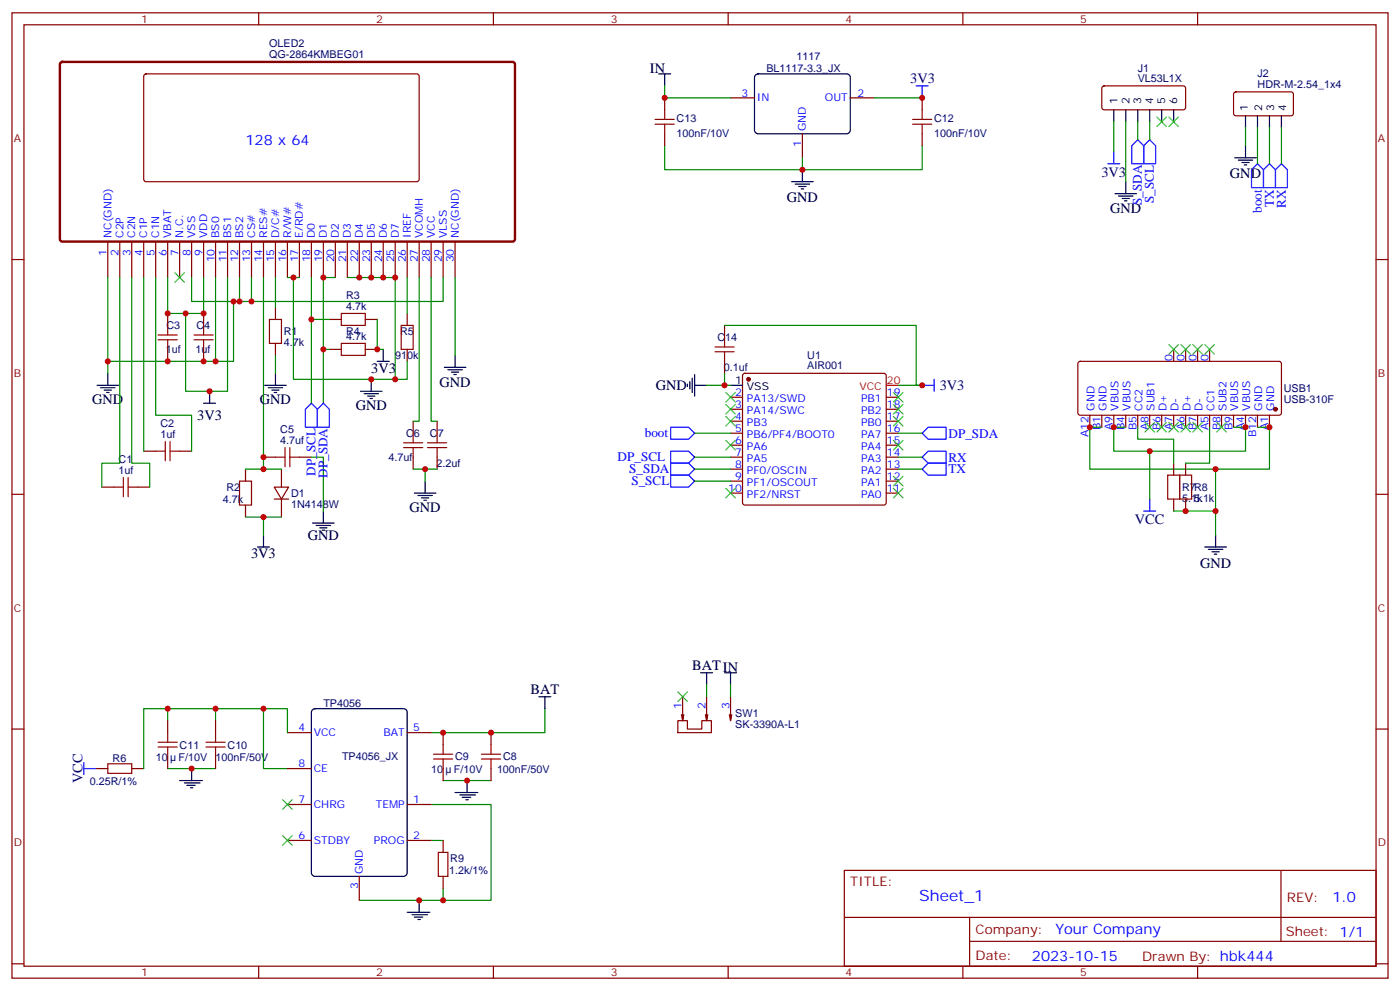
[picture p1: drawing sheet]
<svg xmlns="http://www.w3.org/2000/svg" width="412mm" height="292mm" viewBox="0 0 412 292" stroke-linecap="round" stroke-linejoin="round" font-family="sans-serif">
<g fill="none" stroke="#870000" stroke-width=".35">
<path d="M3.5 3.8h405.4v284.3h-405.4zM7.1 7.3h398.2v277.3h-398.2zM76.2 3.8v3.5M145.3 3.8v3.5M214.5 3.8v3.5M283.6 3.8v3.5M352.8 3.8v3.5M42.6 22l.4-.2h80l.5 .7-.1 30.6-.6 .4h-80l-.5-.7v-30.3zM195.8 28.8v3.5M195.8 39.4v3.5M215.2 28.8h7M236.4 39.4v7.1"/>
<path d="M250.5 28.8h7M271.6 28.8v3.5M271.6 39.4v3.5M324.8 25.5l.5-.2h23.5l.4 .7v5.9l-.7 .4h-23.5l-.4-.7v-5.6zM363.6 27.3l.5-.2h16.5l.4 .7-.1 5.9-.6 .4-16.5-.1-.4-.6v-5.6zM3.5 76.4h3.6M31.7 71.2v10.5M35.3 71.2v10.5M38.8 71.2v10.5M42.3 71.2v10.5M45.9 71.2v10.5M49.4 71.2v10.5"/>
<path d="M52.9 71.2v10.5M56.4 71.2v10.5M60 71.2v10.5M63.5 71.2v10.5M67 71.2v10.5M70.6 71.2v10.5M74.1 71.2v10.5M77.6 71.2v10.5M81.1 71.2v10.5M84.7 71.2v10.5M88.2 71.2v10.5M91.7 71.2v10.5"/>
<path d="M95.2 71.2v10.5M98.8 71.2v10.5M102.3 71.2v10.5M105.8 71.2v10.5M109.4 71.2v10.5M112.9 71.2v10.5M116.4 71.2v10.5M119.9 71.2v10.5M123.5 71.2v10.5M127 71.2v10.5M130.5 71.2v10.5M134.1 71.2v10.5"/>
<path d="M405.3 76.4h3.6M49.4 92.3v3.5M60 92.3v3.5M81.1 90.6v3.5M97 94.1h3.5M107.6 94.1h3.5M119.9 92.3v3.5M213.4 95.8v3.6M49.4 102.9v3.5M60 102.9v3.5M81.1 101.1v3.6M97 102.9h3.5"/>
<path d="M107.6 102.9h3.5M119.9 102.9v3.5M213.4 106.4v3.6M215.2 117h3.5M219 110.2l.4-.2h40.9l.5 .2 .3 .5v37.4l-.3 .5-.5 .2h-40.9l-.5-.3-.2-.4v-37.4zM261.1 117h3.5M317.7 106.6l.5-.2 58.8 .1 .5 .6-.1 14.8-.6 .4-58.9-.1-.4-.6v-14.5zM345.7 102.9v3.5M349.2 102.9v3.5M352.8 102.9v3.5M356.3 102.9v3.5M42.3 132.9h3.6"/>
<path d="M52.9 132.9h3.5M72.3 138.2v3.5M77.6 134.7h3.5M82.9 138.2v5.3M88.2 134.7h3.5M121.7 124.1v3.5M121.7 134.7v3.5M128.8 124.1v3.5M128.8 134.7v3.5M215.2 134.7h3.5M215.2 120.5h3.5M215.2 124.1h3.5"/>
<path d="M215.2 127.6h3.5M215.2 131.1h3.5M215.2 138.2h3.5M261.1 134.7h3.5M261.1 120.5h3.5M261.1 124.1h3.5M261.1 127.6h3.5M261.1 131.1h3.5M261.1 138.2h3.5M321 122.3v3.5M324.6 122.3v3.5M328.1 122.3v3.5"/>
<path d="M331.6 122.3v3.5M335.1 122.3v3.5M338.7 122.3v3.5M342.2 122.3v3.5M345.7 122.3v3.5M345.7 136.4v3.5M349.2 122.3v3.5M349.2 136.4v3.5M352.8 122.3v3.5M356.3 122.3v3.5M359.8 122.3v3.5M363.4 122.3v3.5"/>
<path d="M366.9 122.3v3.5M370.4 122.3v3.5M373.9 122.3v3.5M3.5 145.6h3.6M30 143.5h3.5M40.6 143.5h3.5M72.3 148.8v3.5M80.8 143.5h4.2l-2.1 3.5zM80.8 147h4.2M82.9 147v5.3M215.2 141.7h3.5M215.2 145.2h3.5"/>
<path d="M261.1 141.7h3.5M261.1 145.2h3.5M345.7 147v3.5M349.2 147v3.5M405.3 145.6h3.6M3.5 214.7h3.6M49.4 212.3v3.5M63.5 212.3v3.5M84.7 215.8h7M119.9 215.8h7.1M130.5 215.8v3.5M144.6 215.8v3.5"/>
<path d="M199.7 212.3h2.8v2.4h4.2v-2.4h2.8v3.5h-9.8zM200.7 210.5l.4 1.8M201.1 205.2v7.1l.3-1.8M207.8 210.5l.3 1.8M208.1 205.2v7.1l.4-1.8M214.8 210.5l.4 1.8M215.2 205.2v7.1l.3-1.8M405.3 214.7h3.6M28.2 226.4h3.5M38.8 226.4h3.5M49.4 222.8v3.6M63.5 222.8v3.6"/>
<path d="M84.7 226.4h7M84.7 237h7M119.9 237h7.1M130.5 226.4v3.5M144.6 226.4v3.5M84.7 247.5h7M105.8 258.1v7.1M119.9 247.5h7.1M130.5 247.5v3.6M130.5 258.1v3.6M248.7 256.4h156.6v28.2h-156.6zM377.3 256.4v20.9"/>
<path d="M248.7 270.2h156.5M285.6 277.3h119.6M285.6 270.2v14.1M3.5 283.9h3.6M76.2 284.6v3.5M145.3 284.6v3.5M214.5 284.6v3.5M283.6 284.6v3.5M352.8 284.6v3.5M405.3 283.9h3.6"/>
</g>
<path d="M17.9 18.4l.4-.2 133 .1 .4 .6-.1 51.8-.6 .5-132.9-.1-.5-.7v-51.5z" fill="none" stroke="#870000" stroke-width=".71"/>
<g fill="none" stroke="#000" stroke-width=".35">
<path d="M194 21.8h3.6M195.8 21.8v3.5M222.5 22.2l.8-.4h26.1l.6 .2 .5 .8v15.5l-.3 .7-.8 .4h-26.1l-.6-.2-.5-.9v-15.5zM328.1 32.3v3.6M331.6 32.3v3.6M335.1 32.3v3.6M338.7 32.3v3.6M342.2 32.3v3.6M345.7 32.3v3.6M366.9 34.1v3.5M370.4 34.1v3.5M373.9 34.1v3.5"/>
<path d="M377.5 34.1v3.5M233.2 53.5h6.3M234.2 54.2h4.3M235.3 54.9h2.1M236 55.6h.7M236.4 50v3.5M328.4 57h6.4M329.5 57.7h4.2M330.6 58.5h2.1M331.3 59.2h.7M331.6 53.5v3.5M363.7 46.5h6.4"/>
<path d="M364.8 47.2h4.2M365.8 47.9h2.1M366.5 48.6h.7M366.9 42.9v3.6M28.6 113.5h6.3M29.6 114.2h4.3M30.7 114.9h2.1M31.4 115.6h.7M31.7 110v3.5M60 118.8h3.5M61.7 115.3v3.5M78 113.5h6.3"/>
<path d="M79 114.2h4.3M80.1 114.9h2.1M80.8 115.6h.7M81.1 110v3.5M106.2 115.3h6.3M107.2 116h4.3M108.3 116.7h2.1M109 117.4h.7M109.4 111.7v3.6M111.1 106.4h3.6M112.9 102.9v3.5M130.9 108.2h6.3"/>
<path d="M131.9 108.9h4.3M133 109.6h2.1M133.7 110.3h.7M134.1 104.7v3.5M202.5 113.1v.7M203.2 112.4v2.1M203.9 111.4v4.2M204.6 113.5h3.5M204.6 110.3v6.4M215.2 113.5h3.5M77.6 157.6v3.5M92.1 154.1h6.3"/>
<path d="M93.1 154.8h4.3M94.2 155.5h2.1M94.9 156.2h.7M95.2 150.5v3.6M122.1 145.2h6.3M123.1 145.9h4.3M124.2 146.6h2.1M124.9 147.4h.7M125.2 141.7v3.5M358.1 157.6v3.5M75.8 161.1h3.6M354.9 161.1h6.3"/>
<path d="M356 161.8h4.2M357 162.5h2.1M357.7 163.2h.7M206.4 198.2h3.5M208.1 198.2v3.5M213.4 198.2h3.6M215.2 198.2v3.5M92 209.2l.8-.5h26.1l.8 .5 .2 .6v47.3l-.4 .8-.6 .2h-26.1l-.9-.5-.2-.5v-47.3zM158.7 205.2h3.6M160.5 205.2v3.5M52.9 229.9h6.7M54.3 230.6h4.6"/>
<path d="M55 231.3h2.5M56.1 232h.7M56.4 226.4v3.5M134.1 233.4h6.7M135.5 234.1h4.6M136.2 234.8h2.4M137.2 235.5h.7M137.6 229.9v3.5M119.9 268.7h6.7M121.4 269.4h4.5M122.1 270.1h2.4M123.1 270.8h.7"/>
<path d="M123.5 265.2v3.5"/>
</g>
<g fill="none" stroke="#008700" stroke-width=".35">
<path d="M195.8 25.3v3.5h19.4M257.5 28.8h14.1M328.1 35.9v8.8M331.6 35.9v17.6M335.1 35.9v5.3M338.7 35.9v5.3M366.9 37.6v5.3M370.4 37.6v10.6M373.9 37.6v10.6M377.5 37.6v10.6M195.8 42.9v7.1h40.6M236.4 46.5v3.5"/>
<path d="M271.6 42.9v7.1h-35.2M31.7 81.7v28.3M35.3 81.7v54.7h-5.3v7.1M38.8 81.7v54.7h5.3v7.1M42.3 81.7v51.2M45.9 81.7v40.6h10.5v10.6M49.4 81.7v10.6h10.6v-10.6M56.4 81.7v7.1h74.1v-7.1M63.5 81.7v24.7M67 81.7v33.6h-12.3v-23M68.8 88.8v17.6h-37.1M70.6 81.7v7.1"/>
<path d="M74.1 81.7v7.1M77.6 81.7v56.5h-5.3M81.1 81.7v8.9M84.7 81.7h3.5M86.4 81.7v30h30v-30h-14.1M91.7 81.7v37.1M91.7 94.1h5.3M98.8 81.7h-3.6v37.1M111.1 94.1v8.8h1.8M119.9 81.7v10.6M123.5 81.7v42.4h-1.8M127 81.7v42.4h1.8"/>
<path d="M134.1 81.7v23M213.4 95.8h56.5v17.7h1.7h-7M81.1 104.7v5.3M95.2 102.9h1.8M119.9 106.4v5.3h-3.5M208.1 113.5h5.3M213.4 110v3.5h1.8M77.6 138.2h5.3M91.7 134.7h3.5v15.8M121.7 138.2h7.1M125.2 138.2v3.5M204.6 138.2h10.6"/>
<path d="M204.6 127.6h10.6M204.6 134.7h10.6M264.6 138.2h7M264.6 127.6h7M264.6 134.7h7M324.6 125.8h-3.6v12.4h52.9v-12.4h-3.5M331.6 125.8h-3.5v7.1h38.8v-7.1h-3.5M335.1 125.8v3.6h10.6v7M338.7 132.9v14.1M356.3 125.8v10.6h-7.1M358.1 138.2v19.4M72.3 152.3h10.6"/>
<path d="M77.6 152.3v5.3M204.6 141.7h10.6M345.7 150.5h12.4M49.4 212.3v-3.6h-7.1v17.7M49.4 208.7h14.1v3.6M63.5 208.7h14.1v17.7h7.1M77.6 208.7h7.1v7.1M160.5 208.7v7.1h-33.5M208.1 201.7v3.5M215.2 201.7v3.5M49.4 226.4h14.1M127 237h17.6v28.2h-38.8"/>
<path d="M130.5 229.9h14.1M127 247.5h3.5M130.5 261.7v3.5"/>
</g>
<g fill="none" stroke="#a10000" stroke-width=".35">
<path d="M193 36.6h5.6M193 35.2h5.6M195.8 32.3v2.9M195.8 36.6v2.8M268.8 36.6h5.7M268.8 35.2h5.7M271.6 32.3v2.9M271.6 36.6v2.8M46.6 98.7h5.6M49.4 95.8v2.9M57.1 98.7h5.7M60 95.8v2.9"/>
<path d="M79.4 94.1h3.5v7h-3.5zM100.5 92.3h7.1v3.5h-7.1zM118.2 95.8h3.5v7.1h-3.5zM213.4 99.4v2.8M46.6 100.1h5.6M49.4 100.1v2.8M57.1 100.1h5.7M60 100.1v2.8M100.5 101.1h7.1v3.6h-7.1zM210.6 103.6h5.7M210.6 102.2h5.7M213.4 103.6v2.8"/>
<path d="M45.9 132.9h2.8M48.7 130.1v5.6M50.1 132.9h2.8M50.1 130.1v5.6M81.1 134.7h2.9M84 131.8v5.7M85.4 134.7h2.8M85.4 131.8v5.7M118.9 131.8h5.6M118.9 130.4h5.6M121.7 127.6v2.8M121.7 131.8v2.9"/>
<path d="M125.9 131.8h5.7M125.9 130.4h5.7M128.8 127.6v2.8M128.8 131.8v2.9M344 139.9h3.5v7.1h-3.5zM347.5 139.9h3.5v7.1h-3.5zM33.5 143.5h2.8M36.3 140.7v5.6M37.7 143.5h2.9M37.7 140.7v5.6M70.6 141.7h3.5v7.1h-3.5zM46.6 218.6h5.6"/>
<path d="M49.4 215.8v2.8M60.7 218.6h5.6M63.5 215.8v2.8M130.5 219.3v2.8M144.6 219.3v2.8M31.7 225h7.1v2.8h-7.1zM46.6 220h5.6M49.4 220v2.8M60.7 220h5.6M63.5 220v2.8M127.7 223.6h5.6M127.7 222.1h5.6"/>
<path d="M130.5 223.6v2.8M141.8 223.6h5.7M141.8 222.1h5.7M144.6 223.6v2.8M129.1 251.1h2.8v7h-2.8z"/>
</g>
<g fill="none" stroke="#3c3" stroke-width=".35">
<path d="M340.8 34.5l2.8 2.8M343.6 34.5l-2.8 2.8M344.3 34.5l2.8 2.8M347.1 34.5l-2.8 2.8M51.5 80.3l2.8 2.8M54.3 80.3l-2.8 2.8M213.8 115.6l2.8 2.8M213.8 119.1l2.8 2.9M216.6 115.6l-2.8 2.8M216.6 119.1l-2.8 2.9M263.2 115.6l2.8 2.8M263.2 119.1l2.8 2.9"/>
<path d="M266 115.6l-2.8 2.8M266 119.1l-2.8 2.9M344.3 101.5l2.8 2.8M347.1 101.5l-2.8 2.8M347.8 101.5l2.9 2.8M350.7 101.5l-2.9 2.8M351.4 101.5l2.8 2.8M354.2 101.5l-2.8 2.8M354.9 101.5l2.8 2.8M357.7 101.5l-2.8 2.8M213.8 122.7l2.8 2.8M213.8 129.7l2.8 2.8"/>
<path d="M216.6 122.7l-2.8 2.8M216.6 129.7l-2.8 2.8M263.2 122.7l2.8 2.8M263.2 129.7l2.8 2.8M266 122.7l-2.8 2.8M266 129.7l-2.8 2.8M337.3 124.4l2.8 2.8M340.1 124.4l-2.8 2.8M340.8 124.4l2.8 2.8M343.6 124.4l-2.8 2.8M344.3 124.4l2.8 2.8M347.1 124.4l-2.8 2.8"/>
<path d="M347.8 124.4l2.9 2.8M350.7 124.4l-2.9 2.8M351.4 124.4l2.8 2.8M354.2 124.4l-2.8 2.8M358.4 124.4l2.8 2.8M361.2 124.4l-2.8 2.8M213.8 143.8l2.8 2.8M216.6 143.8l-2.8 2.8M263.2 140.3l2.8 2.8M263.2 143.8l2.8 2.8M266 140.3l-2.8 2.8M266 143.8l-2.8 2.8"/>
<path d="M199.7 203.8l2.8 2.8M202.5 203.8l-2.8 2.8M83.3 235.5l2.8 2.9M86.1 235.5l-2.8 2.9M83.3 246.1l2.8 2.9M86.1 246.1l-2.8 2.9"/>
</g>
<g fill="none" stroke="#00f" stroke-width=".35">
<path d="M269.9 25.3h3.5M271.6 25.3v3.5M326.3 48.2h3.5M328.1 44.7v3.5M335.1 41.2l1.8 1.7v5.3h-3.5v-5.3zM338.7 41.2l1.7 1.7v5.3h-3.5v-5.3zM370.4 48.2l1.8 1.8v5.3h-3.5v-5.3zM373.9 48.2l1.8 1.8v5.3h-3.5v-5.3zM377.5 48.2l1.7 1.8v5.3h-3.5v-5.3zM91.7 118.8l1.8 1.7v5.3h-3.5v-5.3zM95.2 118.8l1.8 1.7v5.3h-3.5v-5.3zM271.6 113.5h3.6"/>
<path d="M275.2 111.7v3.6M197.6 125.8h5.2l1.8 1.8-1.8 1.8h-5.2zM197.6 139.9h5.2l1.8 1.8-1.8 1.8h-5.2zM197.6 136.4h5.2l1.8 1.8-1.8 1.7h-5.2zM197.6 132.9h5.2l1.8 1.8-1.8 1.7h-5.2zM271.6 134.7l1.8-1.8h5.3v3.5h-5.3zM271.6 138.2l1.8-1.8h5.3v3.5h-5.3zM271.6 127.6l1.8-1.8h5.3v3.6h-5.3zM336.9 150.5h3.5M338.7 147v3.5M24.7 226.4h3.5M24.7 224.6v3.5"/>
</g>
<g fill="#870000" stroke="#870000" stroke-width=".35">
<circle cx="220.5" cy="111.7" r=".53"/>
<circle cx="375.7" cy="120.5" r=".53"/>
</g>
<path d="M261.1 113.5h3.5" fill="none" stroke="#f00" stroke-width=".35"/>
<g fill="#c00">
<circle cx="105.8" cy="81.7" r=".88"/>
<circle cx="109.4" cy="81.7" r=".88"/>
<circle cx="112.9" cy="81.7" r=".88"/>
<circle cx="68.8" cy="88.8" r=".88"/>
<circle cx="60" cy="106.4" r=".88"/>
<circle cx="60" cy="92.3" r=".88"/>
<circle cx="49.4" cy="92.3" r=".88"/>
<circle cx="54.7" cy="92.3" r=".88"/>
<circle cx="31.8" cy="106.4" r=".88"/>
<circle cx="49.4" cy="106.4" r=".88"/>
<circle cx="63.5" cy="106.4" r=".88"/>
<circle cx="70.6" cy="88.8" r=".88"/>
<circle cx="74.1" cy="88.8" r=".88"/>
<circle cx="77.6" cy="138.2" r=".88"/>
<circle cx="77.6" cy="152.3" r=".88"/>
<circle cx="86.4" cy="81.7" r=".88"/>
<circle cx="95.3" cy="81.7" r=".88"/>
<circle cx="77.6" cy="134.7" r=".88"/>
<circle cx="109.4" cy="111.7" r=".88"/>
<circle cx="116.4" cy="81.7" r=".88"/>
<circle cx="111.1" cy="102.9" r=".88"/>
<circle cx="91.7" cy="94.1" r=".88"/>
<circle cx="95.3" cy="102.9" r=".88"/>
<circle cx="116.4" cy="111.7" r=".88"/>
<circle cx="125.2" cy="138.2" r=".88"/>
<circle cx="130.5" cy="215.8" r=".88"/>
<circle cx="123.5" cy="265.2" r=".88"/>
<circle cx="137.6" cy="229.9" r=".88"/>
<circle cx="144.6" cy="215.8" r=".88"/>
<circle cx="56.4" cy="226.4" r=".88"/>
<circle cx="130.5" cy="265.2" r=".88"/>
<circle cx="49.4" cy="208.7" r=".88"/>
<circle cx="63.5" cy="208.7" r=".88"/>
<circle cx="77.6" cy="208.7" r=".88"/>
<circle cx="271.6" cy="28.8" r=".88"/>
<circle cx="195.8" cy="28.8" r=".88"/>
<circle cx="213.4" cy="113.5" r=".88"/>
<circle cx="271.6" cy="113.5" r=".88"/>
<circle cx="373.9" cy="125.8" r=".88"/>
<circle cx="321" cy="125.8" r=".88"/>
<circle cx="328.1" cy="125.8" r=".88"/>
<circle cx="366.9" cy="125.8" r=".88"/>
<circle cx="338.7" cy="132.9" r=".88"/>
<circle cx="358.1" cy="138.2" r=".88"/>
<circle cx="358.1" cy="150.5" r=".88"/>
<circle cx="349.3" cy="150.5" r=".88"/>
<circle cx="236.4" cy="50" r=".88"/>
<circle cx="61.7" cy="115.3" r=".88"/>
</g>
<text font-size="4.6" fill="#00f" x="270.8" y="265.4">Sheet_1</text>
<g font-size="4.2">
<text x="191.4" y="21.5">IN</text>
<text x="362.3" y="52.6">GND</text>
<text x="231.8" y="59.6">GND</text>
<text x="327" y="62.7">GND</text>
<text x="109.4" y="110">3V3</text>
<text x="129.5" y="113.8">GND</text>
<text x="27.2" y="119.1">GND</text>
<text x="76.6" y="119.1">GND</text>
<text x="193.1" y="114.9">GND</text>
<text x="58.1" y="123.7">3V3</text>
<text x="104.8" y="120.9">GND</text>
<text x="120.6" y="150.9">GND</text>
<text x="90.7" y="159">GND</text>
<text x="74" y="164.3">3V3</text>
<text x="353.5" y="167.2">GND</text>
<text x="203.9" y="197.4">BATIN</text>
<text x="156.3" y="204.5">BAT</text>
</g>
<g font-size="4.2" fill="#000080">
<text x="268.1" y="24.6">3V3</text>
<text x="324.4" y="52.2">3V3</text>
<text x="276.8" y="114.9">3V3</text>
<text x="334.3" y="154.4">VCC</text>
<text x="24.3" y="230.7" transform="rotate(-90 24.3 230.7)">VCC</text>
</g>
<g font-size="4.2" fill="#00f">
<text x="72.3" y="42.6">128 x 64</text>
<text x="392.5" y="265.6">1.0</text>
<text x="310.9" y="275.2">Your Company</text>
<text x="304" y="283">2023-10-15</text>
</g>
<g font-size="3.9" fill="#00f">
<text x="339.9" y="59.8" transform="rotate(-90 339.9 59.8)">S_SCL</text>
<text x="336.4" y="60.4" transform="rotate(-90 336.4 60.4)">S_SDA</text>
<text x="371.7" y="62.7" transform="rotate(-90 371.7 62.7)">boot</text>
<text x="375.2" y="61" transform="rotate(-90 375.2 61)">TX</text>
<text x="378.7" y="61.2" transform="rotate(-90 378.7 61.2)">RX</text>
<text x="189.9" y="128.9">boot</text>
<text x="279.4" y="128.9">DP_SDA</text>
<text x="181.9" y="135.9">DP_SCL</text>
<text x="279.4" y="135.9">RX</text>
<text x="93" y="140.1" transform="rotate(-90 93 140.1)">DP_SCL</text>
<text x="96.5" y="140.8" transform="rotate(-90 96.5 140.8)">DP_SDA</text>
<text x="185.3" y="139.4">S_SDA</text>
<text x="186" y="143">S_SCL</text>
<text x="279.4" y="139.5">TX</text>
</g>
<g font-size="3.9" fill="#800">
<text x="250.5" y="260.9">TITLE:</text>
<text x="379.1" y="265.6">REV:</text>
<text x="287.4" y="275.1">Company:</text>
<text x="378.7" y="275.8">Sheet: 1/1</text>
<text x="287.4" y="282.8">Date:</text>
<text x="336.4" y="282.9">Drawn By: hbk444</text>
</g>
<g font-size="3.2" fill="#800">
<text x="41.6" y="6.8">1</text>
<text x="110.8" y="6.8">2</text>
<text x="179.9" y="6.8">3</text>
<text x="249.1" y="6.8">4</text>
<text x="318.2" y="6.8">5</text>
<text x="4.1" y="41.9">A</text>
<text x="405.9" y="41.9">A</text>
<text x="4.1" y="111">B</text>
<text x="405.9" y="111">B</text>
<text x="4.1" y="180.2">C</text>
<text x="405.9" y="180.2">C</text>
<text x="4.1" y="249.3">D</text>
<text x="405.9" y="249.3">D</text>
<text x="41.6" y="287.6">1</text>
<text x="110.8" y="287.6">2</text>
<text x="179.9" y="287.6">3</text>
<text x="249.1" y="287.6">4</text>
<text x="318.2" y="287.6">5</text>
</g>
<g font-size="3.2" fill="#000080">
<text x="79.3" y="17.2">QG-2864KMBEG01</text>
<text x="79.3" y="14">OLED2</text>
<text x="234.6" y="17.7">1117</text>
<text x="225.8" y="21.2">BL1117-3.3_JX</text>
<text x="335.2" y="21.1">J1</text>
<text x="370.4" y="22.8">J2</text>
<text x="335.2" y="24.2">VL53L1X</text>
<text x="370.4" y="26">HDR-M-2.54_1x4</text>
<text x="199.3" y="40.3">100nF/10V</text>
<text x="199.3" y="36.1">C13</text>
<text x="275.2" y="40.3">100nF/10V</text>
<text x="275.2" y="36.1">C12</text>
<text x="102" y="88.1">R3</text>
<text x="102" y="91.3">4.7k</text>
<text x="49" y="97">C3</text>
<text x="57.9" y="97">C4</text>
<text x="83.6" y="101.9">4.7k</text>
<text x="83.6" y="98.8">R1</text>
<text x="102" y="100.1">4.7k</text>
<text x="102" y="98.7">R4</text>
<text x="117.8" y="98.7">R5</text>
<text x="211.3" y="100.5">C14</text>
<text x="48.8" y="104.1">1uf</text>
<text x="57.6" y="104">1uf</text>
<text x="116.4" y="105.8">910k</text>
<text x="237.8" y="105.6">U1</text>
<text x="213.2" y="109.3">0.1uf</text>
<text x="237.8" y="108.8">AIR001</text>
<text x="378.2" y="118.7">USB-310F</text>
<text x="378.2" y="115.5">USB1</text>
<text x="47.3" y="125.8">C2</text>
<text x="47.3" y="129">1uf</text>
<text x="82.6" y="130.8">4.7uf</text>
<text x="82.6" y="127.6">C5</text>
<text x="119.6" y="128.7">C6</text>
<text x="126.7" y="128.7">C7</text>
<text x="34.9" y="136.4">C1</text>
<text x="114.5" y="135.8">4.7uf</text>
<text x="128.6" y="137.6">2.2uf</text>
<text x="34.9" y="139.6">1uf</text>
<text x="65.7" y="148.1">4.7k</text>
<text x="66.7" y="144.6">R2</text>
<text x="85.7" y="149.5">1N4148W</text>
<text x="85.7" y="146.4">D1</text>
<text x="348.2" y="147.8">5.1k</text>
<text x="348.2" y="144.6">R7R8</text>
<text x="351.7" y="147.8">5.1k</text>
<text x="95.3" y="208.2">TP4056</text>
<text x="216.6" y="214.5">SK-3390A-L1</text>
<text x="216.6" y="211.3">SW1</text>
<text x="52.9" y="220.5">C11</text>
<text x="67" y="220.5">C10</text>
<text x="33.2" y="224.3">R6</text>
<text x="45.9" y="224.1">10</text>
<text x="52.6" y="224.1">F/10V</text>
<text x="63.5" y="224.1">100nF/50V</text>
<text x="100.7" y="224">TP4056_JX</text>
<text x="127" y="227.6">10</text>
<text x="133.7" y="227.6">F/10V</text>
<text x="134.1" y="224">C9</text>
<text x="146.4" y="227.6">100nF/50V</text>
<text x="148.2" y="224">C8</text>
<text x="26.5" y="231.2">0.25R/1%</text>
<text x="132.3" y="257.5">1.2k/1%</text>
<text x="132.6" y="254">R9</text>
</g>
<g font-size="3.2" fill="#00f">
<text x="218.5" y="28.5">3</text>
<text x="223" y="29.9">IN</text>
<text x="243" y="29.9">OUT</text>
<text x="252.6" y="28.5">2</text>
<text x="237.4" y="38.7" transform="rotate(-90 237.4 38.7)">GND</text>
<text x="236" y="43.2" transform="rotate(-90 236 43.2)">1</text>
<text x="32.8" y="70.1" transform="rotate(-90 32.8 70.1)">NC(GND)</text>
<text x="36.3" y="70.1" transform="rotate(-90 36.3 70.1)">C2P</text>
<text x="39.9" y="70.1" transform="rotate(-90 39.9 70.1)">C2N</text>
<text x="43.4" y="70.1" transform="rotate(-90 43.4 70.1)">C1P</text>
<text x="46.9" y="70.1" transform="rotate(-90 46.9 70.1)">C1N</text>
<text x="50.4" y="70.1" transform="rotate(-90 50.4 70.1)">VBAT</text>
<text x="54" y="70.1" transform="rotate(-90 54 70.1)">N.C.</text>
<text x="57.5" y="70.1" transform="rotate(-90 57.5 70.1)">VSS</text>
<text x="61" y="70.1" transform="rotate(-90 61 70.1)">VDD</text>
<text x="64.6" y="70.1" transform="rotate(-90 64.6 70.1)">BS0</text>
<text x="68.1" y="70.1" transform="rotate(-90 68.1 70.1)">BS1</text>
<text x="71.6" y="70.1" transform="rotate(-90 71.6 70.1)">BS2</text>
<text x="75.1" y="70.1" transform="rotate(-90 75.1 70.1)">CS#</text>
<text x="78.7" y="70.1" transform="rotate(-90 78.7 70.1)">RES#</text>
<text x="82.2" y="70.1" transform="rotate(-90 82.2 70.1)">D/C#</text>
<text x="85.7" y="70.1" transform="rotate(-90 85.7 70.1)">R/W#</text>
<text x="89.3" y="70.1" transform="rotate(-90 89.3 70.1)">E/RD#</text>
<text x="92.8" y="70.1" transform="rotate(-90 92.8 70.1)">D0</text>
<text x="96.3" y="70.1" transform="rotate(-90 96.3 70.1)">D1</text>
<text x="99.8" y="70.1" transform="rotate(-90 99.8 70.1)">D2</text>
<text x="103.4" y="70.1" transform="rotate(-90 103.4 70.1)">D3</text>
<text x="106.9" y="70.1" transform="rotate(-90 106.9 70.1)">D4</text>
<text x="110.4" y="70.1" transform="rotate(-90 110.4 70.1)">D5</text>
<text x="113.9" y="70.1" transform="rotate(-90 113.9 70.1)">D6</text>
<text x="117.5" y="70.1" transform="rotate(-90 117.5 70.1)">D7</text>
<text x="121" y="70.1" transform="rotate(-90 121 70.1)">IREF</text>
<text x="124.5" y="70.1" transform="rotate(-90 124.5 70.1)">VCOMH</text>
<text x="128.1" y="70.1" transform="rotate(-90 128.1 70.1)">VCC</text>
<text x="131.6" y="70.1" transform="rotate(-90 131.6 70.1)">VLSS</text>
<text x="135.1" y="70.1" transform="rotate(-90 135.1 70.1)">NC(GND)</text>
<text x="31.4" y="75.3" transform="rotate(-90 31.4 75.3)">1</text>
<text x="34.9" y="75.3" transform="rotate(-90 34.9 75.3)">2</text>
<text x="38.5" y="75.3" transform="rotate(-90 38.5 75.3)">3</text>
<text x="42" y="75.3" transform="rotate(-90 42 75.3)">4</text>
<text x="45.5" y="75.3" transform="rotate(-90 45.5 75.3)">5</text>
<text x="49" y="75.3" transform="rotate(-90 49 75.3)">6</text>
<text x="52.6" y="75.3" transform="rotate(-90 52.6 75.3)">7</text>
<text x="56.1" y="75.3" transform="rotate(-90 56.1 75.3)">8</text>
<text x="59.6" y="75.3" transform="rotate(-90 59.6 75.3)">9</text>
<text x="63.1" y="77.3" transform="rotate(-90 63.1 77.3)">10</text>
<text x="66.7" y="77.3" transform="rotate(-90 66.7 77.3)">11</text>
<text x="70.2" y="77.3" transform="rotate(-90 70.2 77.3)">12</text>
<text x="73.7" y="77.3" transform="rotate(-90 73.7 77.3)">13</text>
<text x="77.3" y="77.3" transform="rotate(-90 77.3 77.3)">14</text>
<text x="80.8" y="77.3" transform="rotate(-90 80.8 77.3)">15</text>
<text x="84.3" y="77.3" transform="rotate(-90 84.3 77.3)">16</text>
<text x="87.8" y="77.3" transform="rotate(-90 87.8 77.3)">17</text>
<text x="91.4" y="77.3" transform="rotate(-90 91.4 77.3)">18</text>
<text x="94.9" y="77.3" transform="rotate(-90 94.9 77.3)">19</text>
<text x="98.4" y="77.3" transform="rotate(-90 98.4 77.3)">20</text>
<text x="102" y="77.3" transform="rotate(-90 102 77.3)">21</text>
<text x="105.5" y="77.3" transform="rotate(-90 105.5 77.3)">22</text>
<text x="109" y="77.3" transform="rotate(-90 109 77.3)">23</text>
<text x="112.5" y="77.3" transform="rotate(-90 112.5 77.3)">24</text>
<text x="116.1" y="77.3" transform="rotate(-90 116.1 77.3)">25</text>
<text x="119.6" y="77.3" transform="rotate(-90 119.6 77.3)">26</text>
<text x="123.1" y="77.3" transform="rotate(-90 123.1 77.3)">27</text>
<text x="126.6" y="77.3" transform="rotate(-90 126.6 77.3)">28</text>
<text x="130.2" y="77.3" transform="rotate(-90 130.2 77.3)">29</text>
<text x="133.7" y="77.3" transform="rotate(-90 133.7 77.3)">30</text>
<text x="345.4" y="106.3" transform="rotate(-90 345.4 106.3)">0</text>
<text x="348.9" y="106.3" transform="rotate(-90 348.9 106.3)">0</text>
<text x="352.4" y="106.3" transform="rotate(-90 352.4 106.3)">0</text>
<text x="356" y="106.3" transform="rotate(-90 356 106.3)">0</text>
<text x="216.5" y="116.7">2</text>
<text x="220" y="118.4">PA13/SWD</text>
<text x="253.6" y="118.4">PB1</text>
<text x="261.2" y="116.7">19</text>
<text x="216.5" y="120.2">3</text>
<text x="216.5" y="123.7">4</text>
<text x="220" y="122">PA14/SWC</text>
<text x="220" y="125.5">PB3</text>
<text x="253.6" y="125.5">PB0</text>
<text x="253.6" y="122">PB2</text>
<text x="261.2" y="123.7">17</text>
<text x="261.2" y="120.2">18</text>
<text x="322.4" y="121" transform="rotate(-90 322.4 121)">GND</text>
<text x="326" y="121" transform="rotate(-90 326 121)">GND</text>
<text x="329.5" y="121" transform="rotate(-90 329.5 121)">VBUS</text>
<text x="333" y="121" transform="rotate(-90 333 121)">VBUS</text>
<text x="336.5" y="121" transform="rotate(-90 336.5 121)">CC2</text>
<text x="340.1" y="121" transform="rotate(-90 340.1 121)">SUB1</text>
<text x="343.6" y="121" transform="rotate(-90 343.6 121)">D+</text>
<text x="347.1" y="121" transform="rotate(-90 347.1 121)">D-</text>
<text x="350.7" y="121" transform="rotate(-90 350.7 121)">D+</text>
<text x="354.2" y="121" transform="rotate(-90 354.2 121)">D-</text>
<text x="357.7" y="121" transform="rotate(-90 357.7 121)">CC1</text>
<text x="361.2" y="121" transform="rotate(-90 361.2 121)">SUB2</text>
<text x="364.8" y="121" transform="rotate(-90 364.8 121)">VBUS</text>
<text x="368.3" y="121" transform="rotate(-90 368.3 121)">VBUS</text>
<text x="371.8" y="121" transform="rotate(-90 371.8 121)">GND</text>
<text x="375.4" y="121" transform="rotate(-90 375.4 121)">GND</text>
<text x="216.5" y="127.2">5</text>
<text x="216.5" y="130.8">6</text>
<text x="220" y="129">PB6/PF4/BOOT0</text>
<text x="253.7" y="129">PA7</text>
<text x="261.2" y="130.8">15</text>
<text x="261.2" y="127.2">16</text>
<text x="320.7" y="128.7" transform="rotate(-90 320.7 128.7)">A12</text>
<text x="324.2" y="126.7" transform="rotate(-90 324.2 126.7)">B1</text>
<text x="327.7" y="126.7" transform="rotate(-90 327.7 126.7)">A9</text>
<text x="331.3" y="126.7" transform="rotate(-90 331.3 126.7)">B4</text>
<text x="334.8" y="126.7" transform="rotate(-90 334.8 126.7)">B5</text>
<text x="338.3" y="126.7" transform="rotate(-90 338.3 126.7)">A8</text>
<text x="341.8" y="126.7" transform="rotate(-90 341.8 126.7)">B6</text>
<text x="345.4" y="126.7" transform="rotate(-90 345.4 126.7)">A7</text>
<text x="348.9" y="126.7" transform="rotate(-90 348.9 126.7)">A6</text>
<text x="352.4" y="126.7" transform="rotate(-90 352.4 126.7)">B7</text>
<text x="356" y="126.7" transform="rotate(-90 356 126.7)">A5</text>
<text x="359.5" y="126.7" transform="rotate(-90 359.5 126.7)">B8</text>
<text x="363" y="126.7" transform="rotate(-90 363 126.7)">B9</text>
<text x="366.5" y="126.7" transform="rotate(-90 366.5 126.7)">A4</text>
<text x="370.1" y="128.7" transform="rotate(-90 370.1 128.7)">B12</text>
<text x="373.6" y="126.7" transform="rotate(-90 373.6 126.7)">A1</text>
<text x="216.5" y="134.3">7</text>
<text x="216.5" y="137.8">8</text>
<text x="220" y="132.5">PA6</text>
<text x="220" y="136.1">PA5</text>
<text x="253.7" y="136.1">PA3</text>
<text x="253.7" y="132.5">PA4</text>
<text x="261.2" y="137.8">13</text>
<text x="261.2" y="134.3">14</text>
<text x="216.5" y="141.4">9</text>
<text x="220" y="139.6">PF0/OSCIN</text>
<text x="220" y="143.1">PF1/OSCOUT</text>
<text x="253.7" y="143.1">PA1</text>
<text x="253.7" y="139.6">PA2</text>
<text x="261.2" y="141.4">12</text>
<text x="214.5" y="144.9">10</text>
<text x="220" y="146.6">PF2/NRST</text>
<text x="253.7" y="146.6">PA0</text>
<text x="261.2" y="144.9">11</text>
<text x="200.7" y="208.7" transform="rotate(-90 200.7 208.7)">1</text>
<text x="207.8" y="208.7" transform="rotate(-90 207.8 208.7)">2</text>
<text x="214.8" y="208.7" transform="rotate(-90 214.8 208.7)">3</text>
<text x="87.9" y="215.4">4</text>
<text x="121.7" y="215.4">5</text>
<text x="92.4" y="216.9">VCC</text>
<text x="112.9" y="216.9">BAT</text>
<text x="87.9" y="226">8</text>
<text x="92.4" y="227.4">CE</text>
<text x="87.9" y="236.6">7</text>
<text x="92.4" y="238">CHRG</text>
<text x="110.7" y="238">TEMP</text>
<text x="121.7" y="236.6">1</text>
<text x="87.9" y="247.2">6</text>
<text x="92.4" y="248.6">STDBY</text>
<text x="110.2" y="248.6">PROG</text>
<text x="121.7" y="247.2">2</text>
<text x="106.9" y="257.4" transform="rotate(-90 106.9 257.4)">GND</text>
<text x="105.5" y="261.9" transform="rotate(-90 105.5 261.9)">3</text>
</g>
<g font-size="3.2">
<text x="329.1" y="30.6" transform="rotate(-90 329.1 30.6)">1</text>
<text x="332.7" y="30.6" transform="rotate(-90 332.7 30.6)">2</text>
<text x="336.2" y="30.6" transform="rotate(-90 336.2 30.6)">3</text>
<text x="339.7" y="30.6" transform="rotate(-90 339.7 30.6)">4</text>
<text x="343.3" y="30.6" transform="rotate(-90 343.3 30.6)">5</text>
<text x="346.8" y="30.6" transform="rotate(-90 346.8 30.6)">6</text>
<text x="367.6" y="32.8" transform="rotate(-90 367.6 32.8)">1</text>
<text x="371.8" y="32.8" transform="rotate(-90 371.8 32.8)">2</text>
<text x="375.4" y="32.8" transform="rotate(-90 375.4 32.8)">3</text>
<text x="378.9" y="32.8" transform="rotate(-90 378.9 32.8)">4</text>
<text x="216.5" y="113.1">1</text>
<text x="220" y="114.9">VSS</text>
</g>
<g font-size="3.2" fill="#f00">
<text x="261.2" y="113.1">20</text>
<text x="253.1" y="114.9">VCC</text>
</g>
</svg>
